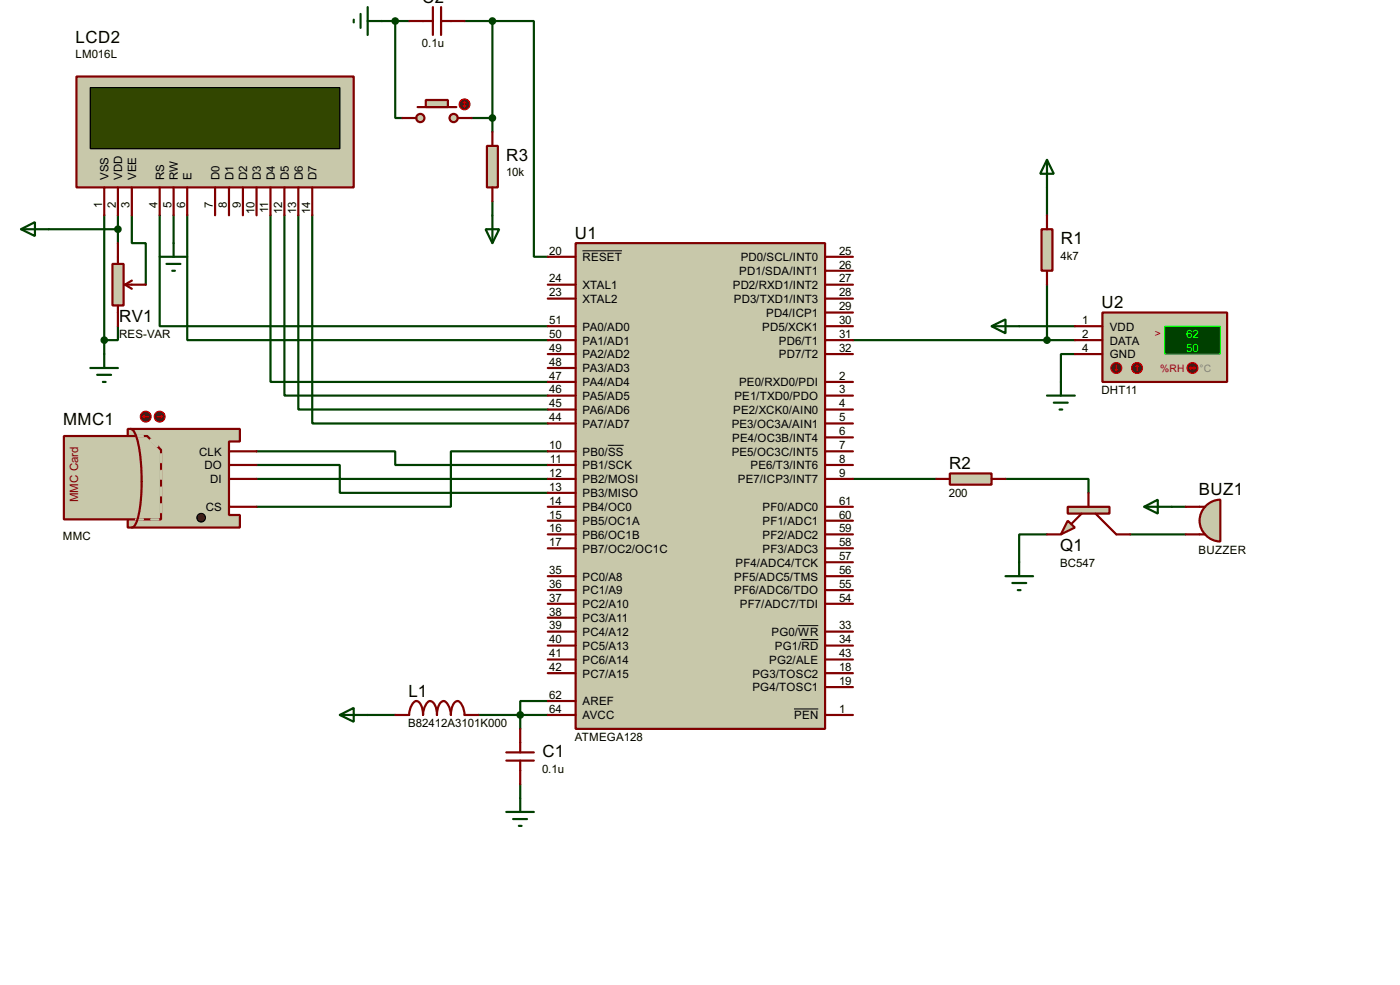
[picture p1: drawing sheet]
<svg xmlns="http://www.w3.org/2000/svg" width="256mm" height="180mm" viewBox="0 0 256 180" stroke-linecap="round" stroke-linejoin="round" font-family="sans-serif">
<g fill="none" stroke="#004000" stroke-width=".4">
<path d="M69.9 3.9h5.1M72.4 3.9v17.7h1.3M85.1 3.9h5.1M90.2 3.9h7.6v43.1h2.6M90.2 3.9v20.3M19.1 39.4v25.4M21.6 39.4v5.1M24.2 39.4v5.1h2.5v7.6M29.3 39.4v20.3h71.1M31.8 39.4v5.1M34.3 39.4v22.9h66.1M49.6 39.4v30.5h50.8"/>
<path d="M52.1 39.4v33h48.3M54.7 39.4v35.6h45.7M57.2 39.4v38.1h43.2M86.4 21.6h3.8M90.2 36.9v2.5M191.8 34.3v5.1M8.9 42h12.7M21.6 59.7v2.6h-2.5M186.7 59.7h10.2M191.8 52.1v10.2M156.3 62.3h40.6M196.9 64.8h-2.5v5.1"/>
<path d="M47 85.1h15.3v5.1h38.1M47 82.6h25.4v2.5h28M47 87.7h53.4M100.4 82.6h-17.8v10.2h-35.6M156.3 87.7h15.2M184.2 87.7h15.2v2.5M191.8 97.8h-5.1v5.1M207.1 97.8h10.1M214.7 92.8h2.5M67.4 130.9h5M87.7 130.9h12.7M100.4 128.3h-5.1v5.1"/>
<path d="M95.3 143.6v2.5"/>
</g>
<path d="M105.5 44.5h45.7v88.9h-45.7z" fill="#c8c8aa" stroke="#800000" stroke-width=".4"/>
<g fill="none" stroke="#800000" stroke-width=".4">
<path d="M100.4 47h5.1M100.4 54.7h5.1M100.4 52.1h5.1M100.4 59.7h5.1M151.2 47h5.1M151.2 54.7h5.1M151.2 52.1h5.1M151.2 49.6h5.1M151.2 57.2h5.1M151.2 59.7h5.1M100.4 69.9h5.1M100.4 72.4h5.1"/>
<path d="M100.4 75h5.1M100.4 77.5h5.1M100.4 62.3h5.1M100.4 64.8h5.1M100.4 67.4h5.1M151.2 69.9h5.1M151.2 72.4h5.1M151.2 75h5.1M151.2 77.5h5.1M151.2 62.3h5.1M151.2 64.8h5.1M100.4 82.6h5.1"/>
<path d="M100.4 85.1h5.1M100.4 87.7h5.1M100.4 90.2h5.1M100.4 92.8h5.1M100.4 95.3h5.1M100.4 97.8h5.1M151.2 80.1h5.1M151.2 82.6h5.1M151.2 85.1h5.1M151.2 87.7h5.1M151.2 92.8h5.1M151.2 95.3h5.1"/>
<path d="M151.2 97.8h5.1M100.4 100.4h5.1M100.4 115.6h5.1M100.4 118.2h5.1M100.4 105.5h5.1M100.4 108h5.1M100.4 110.5h5.1M100.4 113.1h5.1M151.2 100.4h5.1M151.2 115.6h5.1M151.2 118.2h5.1M151.2 105.5h5.1"/>
<path d="M151.2 108h5.1M151.2 110.5h5.1M151.2 102.9h5.1M72.4 130.9h2.6a2.61 2.61 0 0 1 1.3-2.6 1.47 1.47 0 0 1 1 1.3l.2 1.3a2.68 2.68 0 0 1 1.3-2.6 1.47 1.47 0 0 1 1.1 1.3l.2 1.3a3.2 3.2 0 0 1 .8-2.5 .89 .89 0 0 1 1.2 .7l.4 1.1 .1 .7a3.2 3.2 0 0 1 .9-2.5 .86 .86 0 0 1 1.2 .7l.3 1.1 .1 .7h2.6M92.8 139.2h5M92.8 137.7h5M95.3 133.4v4.3M95.3 139.2v4.4M100.4 123.2h5.1M100.4 120.7h5.1M100.4 128.3h5.1M100.4 130.9h5.1"/>
<path d="M151.2 123.2h5.1M151.2 125.8h5.1M151.2 120.7h5.1M151.2 130.9h5.1"/>
</g>
<path d="M106.7 45.9h7.3M111.4 81.5h2.9M146.2 114.5h3.7M146.8 117.1h3.1M145.5 129.8h4.4" fill="none" stroke="#000" stroke-width=".18"/>
<path d="M62.3 130.9l2.5-1.3v2.5zM62.3 130.9h5.1M92.8 148.6h5M94 149.9h2.6M95.1 151.2h.5M95.3 146.1v2.5" fill="none" stroke="#004000" stroke-width=".4"/>
<circle cx="95.3" cy="130.9" r=".5" fill="#004000" stroke="#004000" stroke-width=".4"/>
<path d="M202 57.2h22.8v12.7h-22.8z" fill="#c8c8aa" stroke="#800000" stroke-width=".4"/>
<path d="M213.4 59.7h10.2v5.1h-10.2z" fill="#004000" stroke="#0f0" stroke-width=".2"/>
<path d="M196.9 59.7h5.1M196.9 62.3h5.1M196.9 64.8h5.1" fill="none" stroke="#800000" stroke-width=".4"/>
<circle cx="208.3" cy="67.4" r="1" fill="#400000" stroke="#f00" stroke-width=".2"/>
<path d="M208.3 66.9l-.2 .2M208.3 66.9l.3 .2M208.3 66.9v1" fill="none" stroke="#f00" stroke-width=".2"/>
<circle cx="204.5" cy="67.4" r="1" fill="#400000" stroke="#f00" stroke-width=".2"/>
<path d="M204.3 67.6l.2 .3M204.5 66.9v1M204.8 67.6l-.3 .3" fill="none" stroke="#f00" stroke-width=".2"/>
<circle cx="218.4" cy="67.4" r="1" fill="#400000" stroke="#f00" stroke-width=".2"/>
<path d="M218 67.4h1M218 67.4l.2 .2M218.2 67.1l-.2 .3M218.7 67.1l.3 .3M219 67.4l-.3 .2" fill="none" stroke="#f00" stroke-width=".2"/>
<path d="M181.7 59.7l2.5-1.2v2.5zM181.7 59.7h5" fill="none" stroke="#004000" stroke-width=".4"/>
<path d="M190.8 42h2v7.6h-2z" fill="#c8c8aa" stroke="#800000" stroke-width=".4"/>
<path d="M75 3.9h4.3M79.3 1.3v5.1M80.8 1.3v5.1M80.8 3.9h4.3M191.8 39.4v2.6M191.8 49.6v2.5" fill="none" stroke="#800000" stroke-width=".4"/>
<path d="M64.8 3.6v.5M66.1 2.6v2.5M67.4 3.9h2.5M67.4 1.3v5.1M191.8 72.4h5.1M193.1 73.7h2.5M194.1 75h.5M194.4 69.9v2.5" fill="none" stroke="#004000" stroke-width=".4"/>
<g fill="#c8c8aa" stroke="#800000" stroke-width=".4">
<circle cx="83.1" cy="21.6" r=".75"/>
<circle cx="77" cy="21.6" r=".75"/>
</g>
<path d="M76.5 19.6h7.1" fill="none" stroke="#800000" stroke-width=".4"/>
<path d="M78 18.3h4.1v1.3h-4.1z" fill="#c8c8aa" stroke="#800000" stroke-width=".4"/>
<path d="M73.7 21.6h2.6M83.9 21.6h2.5" fill="none" stroke="#800000" stroke-width=".4"/>
<circle cx="85.1" cy="19.1" r="1" fill="#400000" stroke="#f00" stroke-width=".2"/>
<path d="M84.9 19.4l.2 .2M85.1 18.6v1M85.1 18.6l-.2 .3M85.1 18.6l.3 .3M85.4 19.4l-.3 .2" fill="none" stroke="#f00" stroke-width=".2"/>
<g fill="#004000" stroke="#004000" stroke-width=".4">
<circle cx="72.4" cy="3.9" r=".5"/>
<circle cx="90.2" cy="3.9" r=".5"/>
<circle cx="90.2" cy="21.6" r=".5"/>
</g>
<path d="M90.2 39.4v5.1M191.8 29.3l1.3 2.5h-2.5zM191.8 29.3v5M89 42h2.5l-1.3 2.5z" fill="none" stroke="#004000" stroke-width=".4"/>
<path d="M20.6 48.3h2.1v7.6h-2.1z" fill="#c8c8aa" stroke="#800000" stroke-width=".4"/>
<path d="M21.6 44.5v3.8M21.6 55.9v3.8M22.9 52.1l1.3 .8M22.9 52.1h3.8M24.2 51.4l-1.3 .7" fill="none" stroke="#800000" stroke-width=".4"/>
<path d="M3.9 42l2.5-1.3v2.5zM3.9 42h5M29.3 47h5M30.5 48.3h2.6M31.6 49.6h.5M31.8 44.5v2.5M16.6 67.4h5M17.8 68.6h2.6M18.9 69.9h.5M19.1 64.8v2.6" fill="none" stroke="#004000" stroke-width=".4"/>
<g fill="#004000" stroke="#004000" stroke-width=".4">
<circle cx="19.1" cy="62.3" r=".5"/>
<circle cx="21.6" cy="42" r=".5"/>
</g>
<path d="M14 14h50.8v20.3h-50.8z" fill="#c8c8aa" stroke="#800000" stroke-width=".4"/>
<path d="M16.6 16.1h45.7v11.1h-45.7z" fill="#324600" stroke="#000" stroke-width=".25"/>
<g fill="none" stroke="#800000" stroke-width=".4">
<path d="M19.1 34.3v5.1M21.6 34.3v5.1M24.2 34.3v5.1M29.3 34.3v5.1M31.8 34.3v5.1M34.3 34.3v5.1M39.4 34.3v5.1M42 34.3v5.1M44.5 34.3v5.1M47 34.3v5.1M49.6 34.3v5.1M52.1 34.3v5.1"/>
<path d="M54.7 34.3v5.1M57.2 34.3v5.1"/>
</g>
<circle cx="191.8" cy="62.3" r=".5" fill="#004000" stroke="#004000" stroke-width=".4"/>
<path d="M174 86.7h7.7v2h-7.7z" fill="#c8c8aa" stroke="#800000" stroke-width=".4"/>
<path d="M171.5 87.7h2.5M181.7 87.7h2.5" fill="none" stroke="#800000" stroke-width=".4"/>
<path d="M195.6 95.3l1.3 1.3-2.5 1.2z" fill="#c8c8aa" stroke="#800000" stroke-width=".4"/>
<path d="M195.6 92.8h7.7v1.2h-7.7z" fill="#c8c8aa" stroke="#800000" stroke-width=".4"/>
<path d="M191.8 97.8h2.6M198.2 94l-1.8 1.8M199.4 90.2v2.6M200.7 94l3.8 3.8h2.6" fill="none" stroke="#800000" stroke-width=".4"/>
<path d="M184.2 105.5h5.1M185.5 106.7h2.5M186.5 108h.5M186.7 102.9v2.6" fill="none" stroke="#004000" stroke-width=".4"/>
<path d="M220.9 92.6a3.8 3.8 0 0 1 2.7-1.1v7.6a3.8 3.8 0 0 1-3.5-2.4 3.8 3.8 0 0 1 .8-4.1z" fill-rule="evenodd" fill="#c8c8aa" stroke="#800000" stroke-width=".4"/>
<path d="M217.2 97.8h3.6M217.2 92.8h3.6" fill="none" stroke="#800000" stroke-width=".4"/>
<path d="M209.6 92.8l2.5-1.3v2.5zM209.6 92.8h5.1" fill="none" stroke="#004000" stroke-width=".4"/>
<g fill="#c8c8aa" stroke="#800000" stroke-width=".4">
<path d="M23.4 78.5h20.6v2.3h-2v13.5h2v2.3h-20.6z" fill-rule="evenodd"/>
<path d="M11.7 79.8h15.3l2.5 2.6v12.7h-17.8z" fill-rule="evenodd"/>
</g>
<path d="M23.9 78.5a2.15 2.15 0 0 1 1.2 1.8 34.5 34.5 0 0 1 .1 14.7 1.86 1.86 0 0 1-1 1.6M28 80.8l1 1" fill="none" stroke="#800000" stroke-width=".4"/>
<path d="M24.9 79.8h1.3M24.9 95.1h1.3M27.7 95.1h1.3M29.5 83.1v1.5M29.5 86.2v1.5M29.5 89.2v1.5M29.5 92.3v1.5" fill="none" stroke="#c8c8aa" stroke-width=".4"/>
<path d="M27.7 80.6l1.1 1" fill="none" stroke="#c8c8aa" stroke-width=".65"/>
<circle cx="36.8" cy="94.8" r=".8" fill="#400000" stroke="#000" stroke-width=".18"/>
<path d="M42 92.8h5M42 87.7h5M42 85.1h5M42 82.6h5" fill="none" stroke="#800000" stroke-width=".4"/>
<circle cx="26.7" cy="76.3" r="1" fill="#400000" stroke="#f00" stroke-width=".2"/>
<path d="M26.2 76.3l.3 .2M26.2 76.3h1M26.5 76l-.3 .3" fill="none" stroke="#f00" stroke-width=".2"/>
<circle cx="29.2" cy="76.3" r="1" fill="#400000" stroke="#f00" stroke-width=".2"/>
<path d="M28.8 76.3h1M29.5 76l.3 .3M29.8 76.3l-.3 .2" fill="none" stroke="#f00" stroke-width=".2"/>
<path d="M89.2 26.7h2v7.6h-2z" fill="#c8c8aa" stroke="#800000" stroke-width=".4"/>
<path d="M90.2 24.2v2.5M90.2 34.3v2.6" fill="none" stroke="#800000" stroke-width=".4"/>
<g font-size="3.5">
<text x="77.4" y=".5">C2</text>
<text x="13.9" y="7.8">LCD2</text>
<text x="92.8" y="29.4">R3</text>
<text x="105.3" y="43.7">U1</text>
<text x="194.4" y="44.6">R1</text>
<text x="21.9" y="58.9">RV1</text>
<text x="201.8" y="56.4">U2</text>
<text x="11.6" y="77.7">MMC1</text>
<text x="173.9" y="85.9">R2</text>
<text x="219.6" y="90.7">BUZ1</text>
<text x="194.2" y="100.9">Q1</text>
<text x="74.8" y="127.5">L1</text>
<text x="99.4" y="138.6">C1</text>
</g>
<g font-size="2.4">
<text x="13.8" y="10.7">LM016L</text>
<text x="77.3" y="8.6">0.1u</text>
<text x="19.9" y="33" transform="rotate(-90 19.9 33)">VSS</text>
<text x="22.4" y="33" transform="rotate(-90 22.4 33)">VDD</text>
<text x="25" y="33" transform="rotate(-90 25 33)">VEE</text>
<text x="30.1" y="33" transform="rotate(-90 30.1 33)">RS</text>
<text x="32.6" y="33" transform="rotate(-90 32.6 33)">RW</text>
<text x="35.1" y="33" transform="rotate(-90 35.1 33)">E</text>
<text x="40.2" y="33" transform="rotate(-90 40.2 33)">D0</text>
<text x="42.8" y="33" transform="rotate(-90 42.8 33)">D1</text>
<text x="45.3" y="33" transform="rotate(-90 45.3 33)">D2</text>
<text x="47.8" y="33" transform="rotate(-90 47.8 33)">D3</text>
<text x="50.4" y="33" transform="rotate(-90 50.4 33)">D4</text>
<text x="52.9" y="33" transform="rotate(-90 52.9 33)">D5</text>
<text x="55.5" y="33" transform="rotate(-90 55.5 33)">D6</text>
<text x="58" y="33" transform="rotate(-90 58 33)">D7</text>
<text x="92.7" y="32.3">10k</text>
<text x="18.7" y="38" transform="rotate(-90 18.7 38)">1</text>
<text x="21.2" y="38" transform="rotate(-90 21.2 38)">2</text>
<text x="23.7" y="38" transform="rotate(-90 23.7 38)">3</text>
<text x="28.8" y="38" transform="rotate(-90 28.8 38)">4</text>
<text x="31.4" y="38" transform="rotate(-90 31.4 38)">5</text>
<text x="33.9" y="38" transform="rotate(-90 33.9 38)">6</text>
<text x="39" y="38" transform="rotate(-90 39 38)">7</text>
<text x="41.6" y="38" transform="rotate(-90 41.6 38)">8</text>
<text x="44.1" y="38" transform="rotate(-90 44.1 38)">9</text>
<text x="46.6" y="39.2" transform="rotate(-90 46.6 39.2)">10</text>
<text x="49.2" y="39" transform="rotate(-90 49.2 39)">11</text>
<text x="51.7" y="39.2" transform="rotate(-90 51.7 39.2)">12</text>
<text x="54.3" y="39.2" transform="rotate(-90 54.3 39.2)">13</text>
<text x="56.8" y="39.2" transform="rotate(-90 56.8 39.2)">14</text>
<text x="100.6" y="46.6">20</text>
<text x="106.7" y="47.8">RESET</text>
<text x="135.7" y="47.8">PD0/SCL/INT0</text>
<text x="153.7" y="46.6">25</text>
<text x="194.3" y="47.6">4k7</text>
<text x="100.6" y="51.7">24</text>
<text x="106.7" y="52.9">XTAL1</text>
<text x="134.2" y="52.9">PD2/RXD1/INT2</text>
<text x="135.4" y="50.4">PD1/SDA/INT1</text>
<text x="153.7" y="49.2">26</text>
<text x="153.7" y="51.7">27</text>
<text x="100.6" y="54.3">23</text>
<text x="100.6" y="59.3">51</text>
<text x="106.7" y="55.4">XTAL2</text>
<text x="134.4" y="55.4">PD3/TXD1/INT3</text>
<text x="140.4" y="58">PD4/ICP1</text>
<text x="153.7" y="54.3">28</text>
<text x="153.7" y="56.8">29</text>
<text x="153.7" y="59.3">30</text>
<text x="198.3" y="59.3">1</text>
<text x="21.8" y="61.9">RES-VAR</text>
<text x="100.6" y="64.4">49</text>
<text x="100.6" y="61.9">50</text>
<text x="106.7" y="65.6">PA2/AD2</text>
<text x="106.7" y="63.1">PA1/AD1</text>
<text x="106.7" y="60.5">PA0/AD0</text>
<text x="139.6" y="60.5">PD5/XCK1</text>
<text x="142.7" y="63.1">PD6/T1</text>
<text x="142.7" y="65.6">PD7/T2</text>
<text x="153.7" y="61.9">31</text>
<text x="153.7" y="64.4">32</text>
<text x="198.3" y="61.9">2</text>
<text x="198.3" y="64.4">4</text>
<text x="203.3" y="63.1">DATA</text>
<text x="203.3" y="60.5">VDD</text>
<text x="203.3" y="65.6">GND</text>
<text x="100.6" y="72">46</text>
<text x="100.6" y="69.5">47</text>
<text x="100.6" y="67">48</text>
<text x="106.7" y="70.7">PA4/AD4</text>
<text x="106.7" y="68.1">PA3/AD3</text>
<text x="135.4" y="70.7">PE0/RXD0/PDI</text>
<text x="153.7" y="69.5">2</text>
<text x="153.7" y="72">3</text>
<text x="100.6" y="77.1">44</text>
<text x="100.6" y="74.6">45</text>
<text x="106.7" y="75.8">PA6/AD6</text>
<text x="106.7" y="73.2">PA5/AD5</text>
<text x="134.3" y="75.8">PE2/XCK0/AIN0</text>
<text x="134.5" y="73.2">PE1/TXD0/PDO</text>
<text x="153.7" y="74.6">4</text>
<text x="153.7" y="77.1">5</text>
<text x="201.8" y="72.1">DHT11</text>
<text x="36.5" y="83.4">CLK</text>
<text x="100.6" y="82.2">10</text>
<text x="106.7" y="83.4">PB0/SS</text>
<text x="106.7" y="78.3">PA7/AD7</text>
<text x="134" y="78.3">PE3/OC3A/AIN1</text>
<text x="134" y="83.4">PE5/OC3C/INT5</text>
<text x="134.1" y="80.8">PE4/OC3B/INT4</text>
<text x="153.7" y="79.7">6</text>
<text x="153.7" y="82.2">7</text>
<text x="37.4" y="85.9">DO</text>
<text x="38.5" y="88.5">DI</text>
<text x="100.6" y="87.3">12</text>
<text x="100.6" y="89.8">13</text>
<text x="100.8" y="84.7">11</text>
<text x="106.7" y="85.9">PB1/SCK</text>
<text x="106.7" y="88.5">PB2/MOSI</text>
<text x="135.2" y="88.5">PE7/ICP3/INT7</text>
<text x="137.5" y="85.9">PE6/T3/INT6</text>
<text x="153.7" y="84.7">8</text>
<text x="153.7" y="87.3">9</text>
<text x="37.7" y="93.6">CS</text>
<text x="100.6" y="92.4">14</text>
<text x="100.6" y="94.9">15</text>
<text x="106.7" y="91">PB3/MISO</text>
<text x="106.7" y="93.6">PB4/OC0</text>
<text x="139.7" y="93.6">PF0/ADC0</text>
<text x="153.7" y="94.9">60</text>
<text x="153.7" y="92.4">61</text>
<text x="173.8" y="90.9">200</text>
<text x="11.5" y="98.8">MMC</text>
<text x="100.6" y="97.4">16</text>
<text x="100.6" y="100">17</text>
<text x="106.7" y="96.1">PB5/OC1A</text>
<text x="106.7" y="98.6">PB6/OC1B</text>
<text x="106.7" y="101.2">PB7/OC2/OC1C</text>
<text x="139.7" y="101.2">PF3/ADC3</text>
<text x="139.7" y="98.6">PF2/ADC2</text>
<text x="139.7" y="96.1">PF1/ADC1</text>
<text x="153.7" y="100">58</text>
<text x="153.7" y="97.4">59</text>
<text x="219.6" y="101.3">BUZZER</text>
<text x="100.6" y="105.1">35</text>
<text x="100.6" y="107.6">36</text>
<text x="106.7" y="106.3">PC0/A8</text>
<text x="134.5" y="106.3">PF5/ADC5/TMS</text>
<text x="134.7" y="103.7">PF4/ADC4/TCK</text>
<text x="153.7" y="107.6">55</text>
<text x="153.7" y="105.1">56</text>
<text x="153.7" y="102.5">57</text>
<text x="194.2" y="103.9">BC547</text>
<text x="100.6" y="110.1">37</text>
<text x="100.6" y="112.7">38</text>
<text x="106.7" y="108.8">PC1/A9</text>
<text x="106.7" y="111.3">PC2/A10</text>
<text x="106.7" y="113.9">PC3/A11</text>
<text x="134.5" y="108.8">PF6/ADC6/TDO</text>
<text x="135.5" y="111.3">PF7/ADC7/TDI</text>
<text x="153.7" y="110.1">54</text>
<text x="100.6" y="115.2">39</text>
<text x="100.6" y="117.8">40</text>
<text x="106.7" y="116.4">PC4/A12</text>
<text x="106.7" y="119">PC5/A13</text>
<text x="141.3" y="116.4">PG0/WR</text>
<text x="141.9" y="119">PG1/RD</text>
<text x="153.7" y="115.2">33</text>
<text x="153.7" y="117.8">34</text>
<text x="100.6" y="120.3">41</text>
<text x="100.6" y="122.8">42</text>
<text x="106.7" y="121.5">PC6/A14</text>
<text x="106.7" y="124">PC7/A15</text>
<text x="137.8" y="124">PG3/TOSC2</text>
<text x="140.9" y="121.5">PG2/ALE</text>
<text x="153.7" y="122.8">18</text>
<text x="153.7" y="125.4">19</text>
<text x="153.7" y="120.3">43</text>
<text x="100.6" y="127.9">62</text>
<text x="100.6" y="130.5">64</text>
<text x="106.7" y="129.1">AREF</text>
<text x="106.7" y="131.7">AVCC</text>
<text x="137.8" y="126.6">PG4/TOSC1</text>
<text x="145.5" y="131.7">PEN</text>
<text x="153.7" y="130.5">1</text>
<text x="74.8" y="133.1">B82412A3101K000</text>
<text x="105.3" y="135.6">ATMEGA128</text>
<text x="99.3" y="141.6">0.1u</text>
</g>
<g font-size="2.4" fill="#0f0">
<text x="217.3" y="61.8">62</text>
<text x="217.3" y="64.4">50</text>
</g>
<text font-size="2.4" fill="#800000" x="14.4" y="92" transform="rotate(-90 14.4 92)">MMC Card</text>
<g font-size="2.1" fill="#c00000">
<text x="211.6" y="61.7">&gt;</text>
<text x="212.6" y="68.1">%RH</text>
</g>
<text font-size="2.1" fill="#808080" x="219.8" y="68.1">°C</text>
</svg>
